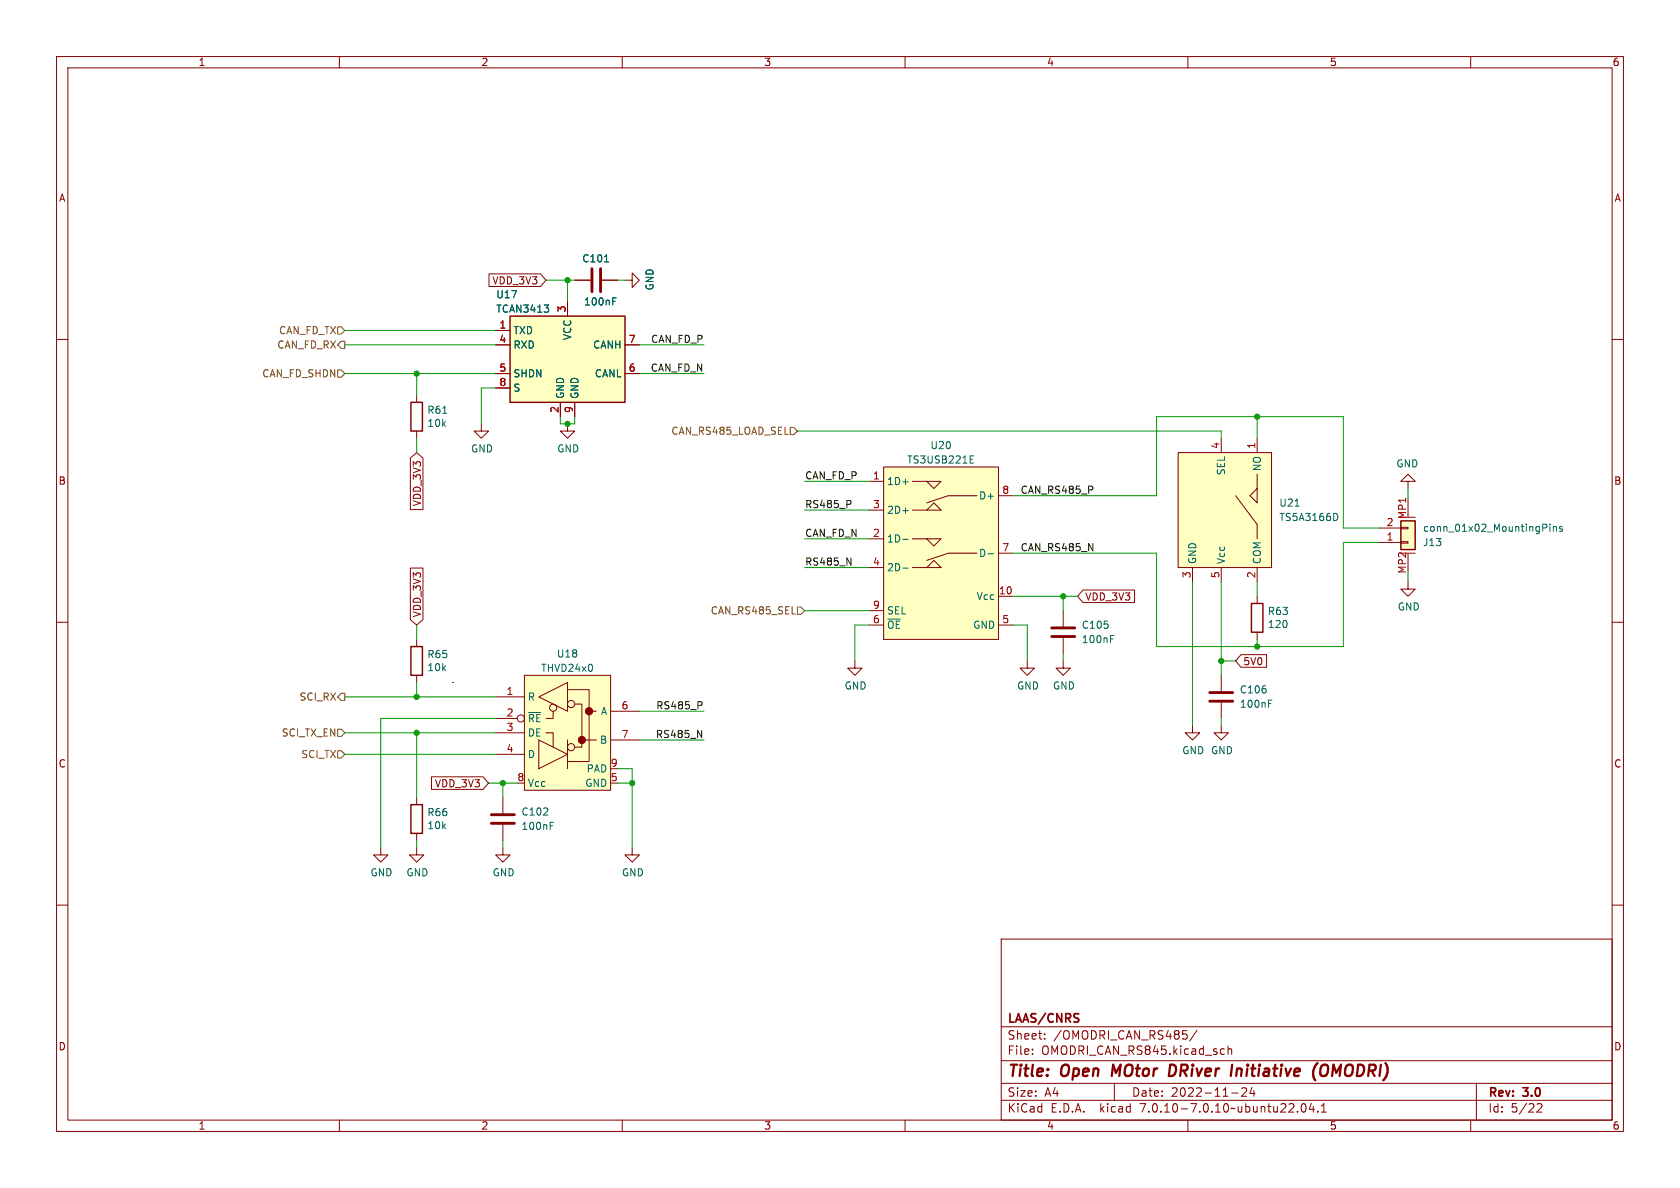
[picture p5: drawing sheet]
<svg xmlns="http://www.w3.org/2000/svg" width="297mm" height="210mm" viewBox="0 0 297 210" stroke-linecap="round" stroke-linejoin="round" font-family="sans-serif">
<g fill="none" stroke="#840000" stroke-width=".18">
<path d="M10 10h277v190h-277zM12 12h273v186h-273zM60 10v2M110 10v2M160 10v2M210 10v2M260 10v2M10 60h2M86.4 48.4h9.2l.9 1.1-.9 1.1h-9.2zM87.6 58.4h2.6M100.3 53.3v2.6M101.6 49.5h2.8"/>
<path d="M106.4 49.5h2.8M110.5 49.5h1.3v-1.2l1.2 1.2-1.2 1.3v-1.3M285 60h2M73.7 69.9v1.2M73.7 76.2v1.3M85.1 74.9v1.3h1.3l-1.3 1.3-1.3-1.3h1.3M87.6 61h2.6M87.6 66h2.6M87.6 68.6h2.6M99.1 71.1v2.6M100.3 74.9v1.3h1.3l-1.3 1.3-1.2-1.3h1.2M101.6 71.1v2.6"/>
<path d="M110.5 61h2.5M110.5 66h2.5M215.9 77.5v2.5M222.2 77.5v2.5M72.5 81l1.2-1 1.1 1v9.1h-2.3zM153.7 95.3h2.5M153.7 90.2h2.5M153.7 85.1h2.5M156.2 82.6h20.3v30.4h-20.3zM161.3 95.3h2.5M161.3 90.2h2.5M161.3 85.1h2.5"/>
<path d="M163.8 95.3h2.6l-1.3 1.2zM163.8 85.1h2.6l-1.3 1.3zM163.8 90.2l1.3-1.3 1.3 1.3zM165.1 99.1l1.3 1.2h-2.6zM172.7 97.8h-5.1l-3.8 1.3M172.7 87.6h-5.1l-3.8 1.3M176.5 97.8h2.6M176.5 87.6h2.6M208.3 80h16.5v20.3h-16.5zM218.4 87.6l3.8 5.1v2.6M221 87.6l1.2-1.2v2.5zM222.2 83.8v2.6"/>
<path d="M243.8 95.9h3.8M243.8 93.3h3.8M247.6 93.2h1.3v.3h-1.3zM247.6 95.8h1.3v.2h-1.3zM247.6 97.8h2.6M247.6 91.4h2.6M248.9 85.1h1.3l-1.3-1.3-1.3 1.3h1.3v1.3M248.9 88.3v3M248.9 97.9v3.1M10 110h2M72.5 100.4h2.3v9.1l-1.1 1-1.2-1zM73.7 113v1.3"/>
<path d="M73.7 119.4v1.3M92.7 119.4h15.2v20.3h-15.2zM151.1 116.8v1.3h1.3l-1.3 1.3-1.2-1.3h1.2M153.7 100.3h2.5M153.7 110.5h2.5M153.7 108h2.5M161.3 100.3h2.5M176.5 105.4h2.6M176.5 110.5h2.6M181.6 116.8v1.3h1.3l-1.3 1.3-1.3-1.3h1.3M188 116.8v1.3h1.2l-1.2 1.3-1.3-1.3h1.3M188 108v2.7"/>
<path d="M188 112.8v2.8M191.5 104.3h9.1v2.2h-9.1l-1-1.1zM210.8 100.3v2.6M215.9 100.3v2.6M215.9 119.4v2.8M219.4 115.7h4.5v2.3h-4.5l-1-1.2zM222.2 100.3v2.6M222.2 105.4v1.3M222.2 111.8v1.2M248.9 102.9v1.2h1.3l-1.3 1.3-1.3-1.3h1.3M285 110h2M76.3 137.3h9.1l1 1.1-1 1.1h-9.1z"/>
<path d="M80 120.7h.1M87.6 123.2h5.1M87.6 127h3.8M87.6 129.5h5.1M87.6 133.4h5.1M95.2 130.8l5.1 2.6-5.1 2.5zM95.2 123.2l5.1-2.5v5zM96.5 129.5h1.3v2.6M97.8 125.7v1.3h-1.3M100.3 121.9h3.8v12.7h-3.8M100.3 130.8v5.1M101.6 124.5h1.3v7.6h-1.3"/>
<path d="M102.9 130.8h2.5M104.1 125.7h1.3M107.9 130.8h5.1M107.9 125.7h5.1M210.8 128.3v1.2h1.3l-1.3 1.3-1.3-1.3h1.3M215.9 128.3v1.2h1.3l-1.3 1.3-1.3-1.3h1.3M215.9 124.2v2.8M10 160h2M67.3 149.9v1.2h1.3l-1.3 1.3-1.3-1.3h1.3M73.7 149.9v1.2h1.2l-1.2 1.3-1.3-1.3h1.3M73.7 141v1.2M73.7 147.3v1.3"/>
<path d="M88.9 149.9v1.2h1.3l-1.3 1.3-1.3-1.3h1.3M88.9 141v2.8M88.9 145.8v2.8M111.8 149.9v1.2h1.2l-1.2 1.3-1.3-1.3h1.3M285 160h2M177 166h108v32h-108zM60 198v2M110 198v2M160 198v2M177 194.5h108M177 191.5h108M177 187.5h108"/>
<path d="M177 181.5h108M182.5 186.3v.1M182.5 185.5v.1M184.7 183.6v.1M184.7 182.8v.1M197 191.5v3M209.8 182.9v.7M210 198v2M211.6 182.1l-1.3 2M216 185.4l.5 .1M216.5 186.3l-.5 .1M217.1 185.5l.2-.1 .4 .1v.9"/>
<path d="M217.1 184.9v1.5M217.7 193.2h1.2M219.5 192.4l.6-.1 .2 .1 .1 .3-.9 1.1h.9M221.3 192.2l-.3 1.1h.9M221.7 192.8v1M229.4 196.5v.1M230.2 195.2l.2-.1a.81 .81 0 0 1 .6 .6 .81 .81 0 0 1-.3 .8l-.2 .1a.81 .81 0 0 1-.3-1.4zM231.8 195l-.3 1.1h.9M232.2 195.6v1M233 196.5v.1M233.6 196.6h.9M233.6 195.5l.4-.4v1.5"/>
<path d="M260 198v2M261 191.5v6.5M271.7 195.2l.6-.1 .2 .1 .1 .3-.9 1.1h.9"/>
<circle cx="92.1" cy="127" r=".63"/>
<circle cx="97.8" cy="125.1" r=".63"/>
<circle cx="101" cy="124.5" r=".63"/>
<circle cx="101" cy="132.1" r=".63"/>
</g>
<path d="M196.8 188.2l-.3 2M207.6 188.3l-.7-.1-.3 2h.5l.5-.3M218.7 188.9l-.2 1.3M219.3 188.9l-.6 .2M232.3 190.6l.2 .4M232.9 187.9l-.6 .9M234.6 188.3a.73 .73 0 0 0-1.1 .6l-.1 .6v.4l.2 .2a.71 .71 0 0 0 1-.2" fill="none" stroke="#840000" stroke-width=".4"/>
<g fill="#ffffc2" stroke="#ffffc2" stroke-width=".18">
<path d="M92.7 119.4h15.2v20.3h-15.2z"/>
<path d="M156.2 82.6h20.3v30.4h-20.3z"/>
<path d="M247.6 92.1h2.6v5.1h-2.6z"/>
<path d="M90.2 55.9h20.3v15.2h-20.3z"/>
<path d="M208.3 80h16.5v20.3h-16.5z"/>
</g>
<g fill="#840000" stroke="#840000" stroke-width=".18">
<circle cx="102.9" cy="130.8" r=".63"/>
<circle cx="104.1" cy="125.7" r=".63"/>
</g>
<g fill="none" stroke="#006464" stroke-width=".18">
<path d="M96.2 53.9h.8l-.4 .5M96.9 54.5v.6M106.9 46.3h.7M108.3 53.3h.4M108.3 52.6h.6M78.3 73.1h.7M159.6 85.2h1M159.6 95.3h1M159.6 90.3h1M171.5 81.2h.4M171.5 81.9h.6M171.5 80.6h.6"/>
<path d="M174.7 97.9h.9M229 89.5h.7M236.1 90.7a.68 .68 0 0 1 .4 .7 .68 .68 0 0 1-.4 .6M273.3 92.7l.2 .2-.2 .4M274 92.7v.1M274 93.1v.8M274.6 93.1v.8M274.6 93.2l.2-.1h.3l.1 .8M276.2 93.1h-.3l-.2 .2 .1 .1 .4 .2v.3h-.5M159.6 100.4h1M196.3 112.9h.4M196.3 112.3h.6"/>
<path d="M93.4 126h2.2M224.3 124.4h.4M224.3 123.8h.6M97.3 146h.4M97.3 145.4h.6"/>
</g>
<path d="M104.6 47.5v4.1M106.2 47.5v4.1M185.9 112.5h4.1M185.9 111h4.1M213.9 124h4M213.9 122.4h4M86.9 145.5h4M86.9 144h4" fill="none" stroke="#840000" stroke-width=".51"/>
<path d="M90.2 55.9h20.3v15.2h-20.3zM72.6 71.1h2.1v5.1h-2.1zM247.6 92.1h2.6v5.1h-2.6zM72.6 114.3h2.1v5.1h-2.1zM221.2 106.7h2.1v5.1h-2.1zM72.6 142.2h2.1v5.1h-2.1z" fill="none" stroke="#840000" stroke-width=".25"/>
<path d="M59.7 57.8h.6l.7 .6-.7 .7h-.6zM59.7 65.4h.6l.7 .6-.7 .7h-.6zM59.7 61l.6-.7h.7v1.3h-.7zM139.7 75.6h.6l.7 .6-.7 .6h-.6zM140 108.5h.6M141 107.3h.6l.6 .7-.6 .6h-.6zM59.7 128.9h.6l.7 .6-.7 .7h-.6zM59.7 123.2l.6-.6h.7v1.2h-.7zM59.7 132.7h.6l.7 .7-.7 .6h-.6z" fill="none" stroke="#725600" stroke-width=".18"/>
<path d="M149.7 98.6l.7 1.3v-1.3M150.3 88.5l.1 .2-.1 .4M193.1 86.1v.4M123.3 129.1l.8 1.3v-1.3M124 124.1l.1 .2-.1 .3" fill="none" stroke="#0f0f0f" stroke-width=".18"/>
<g fill="none" stroke="#009600" stroke-width=".18">
<path d="M61 58.4h26.6M96.5 49.5h5.1M100.3 49.5v3.8M109.2 49.5h1.3M61 61h26.6M61 66h26.6M73.7 66v3.9M73.7 77.5v2.5M87.6 68.6h-2.5v6.3M99.1 73.7v1.2h2.5v-1.2M113 61h11.5M113 66h11.5"/>
<path d="M141 76.2h74.9v1.3M222.2 73.7v3.8M142.2 95.3h11.5M142.2 90.2h11.5M142.2 85.1h11.5M179.1 87.6h25.4v-13.9h33v19.6h6.3M243.8 95.9h-6.3v18.4h-33v-16.5h-25.4M248.9 86.4v1.9M73.7 110.5v2.5M142.2 108h11.5M142.2 100.3h11.5M153.7 110.5h-2.6v6.3"/>
<path d="M179.1 110.5h2.5v6.3M179.1 105.4h11.4M188 105.4v2.6M188 115.6v1.2M210.8 102.9v25.4M215.9 102.9v16.5M215.9 116.8h2.5M222.2 102.9v2.5M222.2 113v1.3M248.9 101v1.9M61 123.2h26.6M61 133.4h26.6"/>
<path d="M61 129.5h26.6M73.7 120.7v2.5M73.7 129.5v11.5M86.4 138.4h5M87.6 127h-20.3v22.9M88.9 138.4v2.6M109.2 138.4h2.6M109.2 135.9h2.6v14M113 130.8h11.5M113 125.7h11.5M215.9 127v1.3M73.7 148.6v1.3"/>
<path d="M88.9 148.6v1.3"/>
</g>
<g fill="#009600" stroke="#009600" stroke-width=".18">
<circle cx="73.7" cy="123.2" r=".46"/>
<circle cx="111.8" cy="138.4" r=".46"/>
<circle cx="73.7" cy="129.5" r=".46"/>
<circle cx="88.9" cy="138.4" r=".46"/>
<circle cx="222.2" cy="114.3" r=".46"/>
<circle cx="222.2" cy="73.7" r=".46"/>
<circle cx="215.9" cy="116.8" r=".46"/>
<circle cx="73.7" cy="66" r=".46"/>
<circle cx="100.3" cy="49.5" r=".46"/>
<circle cx="100.3" cy="74.9" r=".46"/>
<circle cx="188" cy="105.4" r=".46"/>
</g>
<g font-size="2.8" fill="#840000">
<text x="178" y="190.9">Title:</text>
<text x="187.7" y="190.9">Open</text>
<text x="197.4" y="190.9">MOtor</text>
<text x="208.3" y="190.9">DRiver</text>
<text x="220.1" y="190.9">Initiative</text>
<text x="235.3" y="190.9">(OMODRI)</text>
</g>
<g font-size="2.1" fill="#840000">
<text x="178" y="184">Sheet:</text>
<text x="178" y="181.2">LAAS/CNRS</text>
<text x="186.2" y="184">/OMODRI_CAN_RS485/</text>
<text x="178" y="186.7">File:</text>
<text x="184.1" y="186.7">OMODRI_CAN_RS845.kicad_sch</text>
<text x="178" y="196.9">KiCad</text>
<text x="178" y="194.1">Size:</text>
<text x="184.7" y="194.1">A4</text>
<text x="185.7" y="196.9">E.D.A.</text>
<text x="194.6" y="196.9">kicad</text>
<text x="200" y="194.1">Date:</text>
<text x="201.8" y="196.9">7.0.10-7.0.10~ubuntu22.04.1</text>
<text x="207" y="194.1">2022-11-24</text>
<text x="263" y="194.3">Rev:</text>
<text x="263" y="196.9">Id:</text>
<text x="267.1" y="196.9">5/22</text>
<text x="269.4" y="194.3">3.0</text>
</g>
<g font-size="1.8" fill="#840000">
<text x="35" y="11.9">1</text>
<text x="85" y="11.9">2</text>
<text x="135" y="11.9">3</text>
<text x="185" y="11.9">4</text>
<text x="235" y="11.9">5</text>
<text x="285" y="11.9">6</text>
<text x="10.3" y="35.9">A</text>
<text x="285.3" y="35.9">A</text>
<text x="86.9" y="50.5">VDD_3V3</text>
<text x="10.3" y="85.9">B</text>
<text x="74.6" y="89.6" transform="rotate(-90 74.6 89.6)">VDD_3V3</text>
<text x="285.3" y="85.9">B</text>
<text x="191.8" y="106.4">VDD_3V3</text>
<text x="74.6" y="109.2" transform="rotate(-90 74.6 109.2)">VDD_3V3</text>
<text x="219.7" y="117.8">5V0</text>
<text x="10.3" y="135.9">C</text>
<text x="285.3" y="135.9">C</text>
<text x="76.8" y="139.4">VDD_3V3</text>
<text x="10.3" y="185.9">D</text>
<text x="285.3" y="185.9">D</text>
<text x="35" y="199.9">1</text>
<text x="85" y="199.9">2</text>
<text x="135" y="199.9">3</text>
<text x="185" y="199.9">4</text>
<text x="235" y="199.9">5</text>
<text x="285" y="199.9">6</text>
</g>
<g font-size="1.8" fill="#006464">
<text x="102.8" y="46.6">C101</text>
<text x="87.6" y="52.9">U17</text>
<text x="115.7" y="51.4" transform="rotate(-90 115.7 51.4)">GND</text>
<text x="87.6" y="55.5">TCAN3413</text>
<text x="90.7" y="59.3">TXD</text>
<text x="103.1" y="54.2">100nF</text>
<text x="90.7" y="61.8">RXD</text>
<text x="101.2" y="60.2" transform="rotate(-90 101.2 60.2)">VCC</text>
<text x="104.8" y="61.8">CANH</text>
<text x="90.7" y="66.9">SHDN</text>
<text x="90.7" y="69.4">S</text>
<text x="99.9" y="70.6" transform="rotate(-90 99.9 70.6)">GND</text>
<text x="102.5" y="70.6" transform="rotate(-90 102.5 70.6)">GND</text>
<text x="105.1" y="66.9">CANL</text>
<text x="75.4" y="75.7">10k</text>
<text x="75.4" y="73.4">R61</text>
<text x="83.2" y="80.2">GND</text>
<text x="98.4" y="80.2">GND</text>
<text x="160.3" y="82.1">TS3USB221E</text>
<text x="164.4" y="79.6">U20</text>
<text x="223.1" y="83.4" transform="rotate(-90 223.1 83.4)">NO</text>
<text x="246.8" y="82.8">GND</text>
<text x="156.7" y="86">1D+</text>
<text x="173" y="88.5">D+</text>
<text x="216.8" y="84.1" transform="rotate(-90 216.8 84.1)">SEL</text>
<text x="226.1" y="89.8">U21</text>
<text x="156.7" y="91">2D+</text>
<text x="226.1" y="92.3">TS5A3166D</text>
<text x="251.5" y="94.2">conn_01x02_MountingPins</text>
<text x="156.7" y="96.1">1D-</text>
<text x="156.7" y="101.2">2D-</text>
<text x="173" y="98.7">D-</text>
<text x="211.7" y="99.8" transform="rotate(-90 211.7 99.8)">GND</text>
<text x="216.8" y="99.8" transform="rotate(-90 216.8 99.8)">Vcc</text>
<text x="223.1" y="99.8" transform="rotate(-90 223.1 99.8)">COM</text>
<text x="251.5" y="96.7">J13</text>
<text x="172.6" y="106.3">Vcc</text>
<text x="156.7" y="111.4">~{OE}</text>
<text x="156.7" y="108.8">SEL</text>
<text x="171.9" y="111.4">GND</text>
<text x="191.1" y="111.4">C105</text>
<text x="191.1" y="113.9">100nF</text>
<text x="224" y="111.2">120</text>
<text x="224" y="108.9">R63</text>
<text x="247" y="108.1">GND</text>
<text x="75.4" y="118.8">10k</text>
<text x="75.4" y="116.5">R65</text>
<text x="95.6" y="119">THVD24x0</text>
<text x="98.4" y="116.4">U18</text>
<text x="93.2" y="124.1">R</text>
<text x="149.2" y="122.1">GND</text>
<text x="179.7" y="122.1">GND</text>
<text x="186.1" y="122.1">GND</text>
<text x="219.1" y="122.8">C106</text>
<text x="219.1" y="125.3">100nF</text>
<text x="93.2" y="127.9">~{RE}</text>
<text x="93.2" y="130.4">DE</text>
<text x="106" y="131.7">B</text>
<text x="106.2" y="126.6">A</text>
<text x="93.2" y="134.2">D</text>
<text x="103.6" y="136.8">PAD</text>
<text x="208.9" y="133.5">GND GND</text>
<text x="93.2" y="139.3">Vcc</text>
<text x="103.4" y="139.3">GND</text>
<text x="75.4" y="146.8">10k</text>
<text x="75.4" y="144.5">R66</text>
<text x="92.1" y="144.4">C102</text>
<text x="92.1" y="146.9">100nF</text>
<text x="65.4" y="155.1">GND</text>
<text x="71.8" y="155.1">GND</text>
<text x="87" y="155.1">GND</text>
<text x="109.9" y="155.1">GND</text>
</g>
<g font-size="1.8" fill="#725600">
<text x="49.2" y="59.3">CAN_FD_TX</text>
<text x="48.9" y="61.8">CAN_FD_RX</text>
<text x="46.3" y="66.9">CAN_FD_SHDN</text>
<text x="118.6" y="77.1">CAN_RS485_LOAD_SEL</text>
<text x="125.5" y="108.8">CAN_RS485_SEL</text>
<text x="52.9" y="124.1">SCI_RX</text>
<text x="49.7" y="130.4">SCI_TX_EN</text>
<text x="53.2" y="134.2">SCI_TX</text>
</g>
<g font-size="1.8" fill="#a90000">
<text x="88.2" y="58.2">1</text>
<text x="100.1" y="55.3" transform="rotate(-90 100.1 55.3)">3</text>
<text x="88.2" y="60.7">4</text>
<text x="88.2" y="65.8">5</text>
<text x="111.1" y="65.8">6</text>
<text x="111.1" y="60.7">7</text>
<text x="88.2" y="68.3">8</text>
<text x="98.8" y="73.1" transform="rotate(-90 98.8 73.1)">2</text>
<text x="101.3" y="73.1" transform="rotate(-90 101.3 73.1)">9</text>
<text x="215.6" y="79.4" transform="rotate(-90 215.6 79.4)">4</text>
<text x="222" y="79.4" transform="rotate(-90 222 79.4)">1</text>
<text x="154.2" y="84.8">1</text>
<text x="154.2" y="89.9">3</text>
<text x="177.1" y="87.4">8</text>
<text x="154.2" y="95">2</text>
<text x="245" y="95.6">1</text>
<text x="245" y="93.1">2</text>
<text x="248.7" y="91.9" transform="rotate(-90 248.7 91.9)">MP1</text>
<text x="154.2" y="100.1">4</text>
<text x="177.1" y="97.5">7</text>
<text x="248.7" y="101.5" transform="rotate(-90 248.7 101.5)">MP2</text>
<text x="154.2" y="107.7">9</text>
<text x="176.5" y="105.2">10</text>
<text x="210.6" y="102.3" transform="rotate(-90 210.6 102.3)">3</text>
<text x="215.6" y="102.3" transform="rotate(-90 215.6 102.3)">5</text>
<text x="222" y="102.3" transform="rotate(-90 222 102.3)">2</text>
<text x="154.2" y="110.2">6</text>
<text x="177.1" y="110.2">5</text>
<text x="89.5" y="122.9">1</text>
<text x="109.8" y="125.5">6</text>
<text x="89.5" y="126.7">2</text>
<text x="89.5" y="129.3">3</text>
<text x="109.8" y="130.6">7</text>
<text x="89.5" y="133.1">4</text>
<text x="107.9" y="135.6">9</text>
<text x="91.4" y="138.2">8</text>
<text x="107.9" y="138.2">5</text>
</g>
<g font-size="1.8" fill="#0f0f0f">
<text x="114.9" y="65.8">CAN_FD_N</text>
<text x="115" y="60.7">CAN_FD_P</text>
<text x="142.2" y="84.8">CAN_FD_P</text>
<text x="142.2" y="89.9">RS485_P</text>
<text x="180.3" y="87.4">CAN_RS485_P</text>
<text x="142.2" y="95">CAN_FD_N</text>
<text x="142.2" y="100.1">RS485_N</text>
<text x="180.3" y="97.5">CAN_RS485_N</text>
<text x="115.9" y="125.5">RS485_P</text>
<text x="115.9" y="130.5">RS485_N</text>
</g>
</svg>
